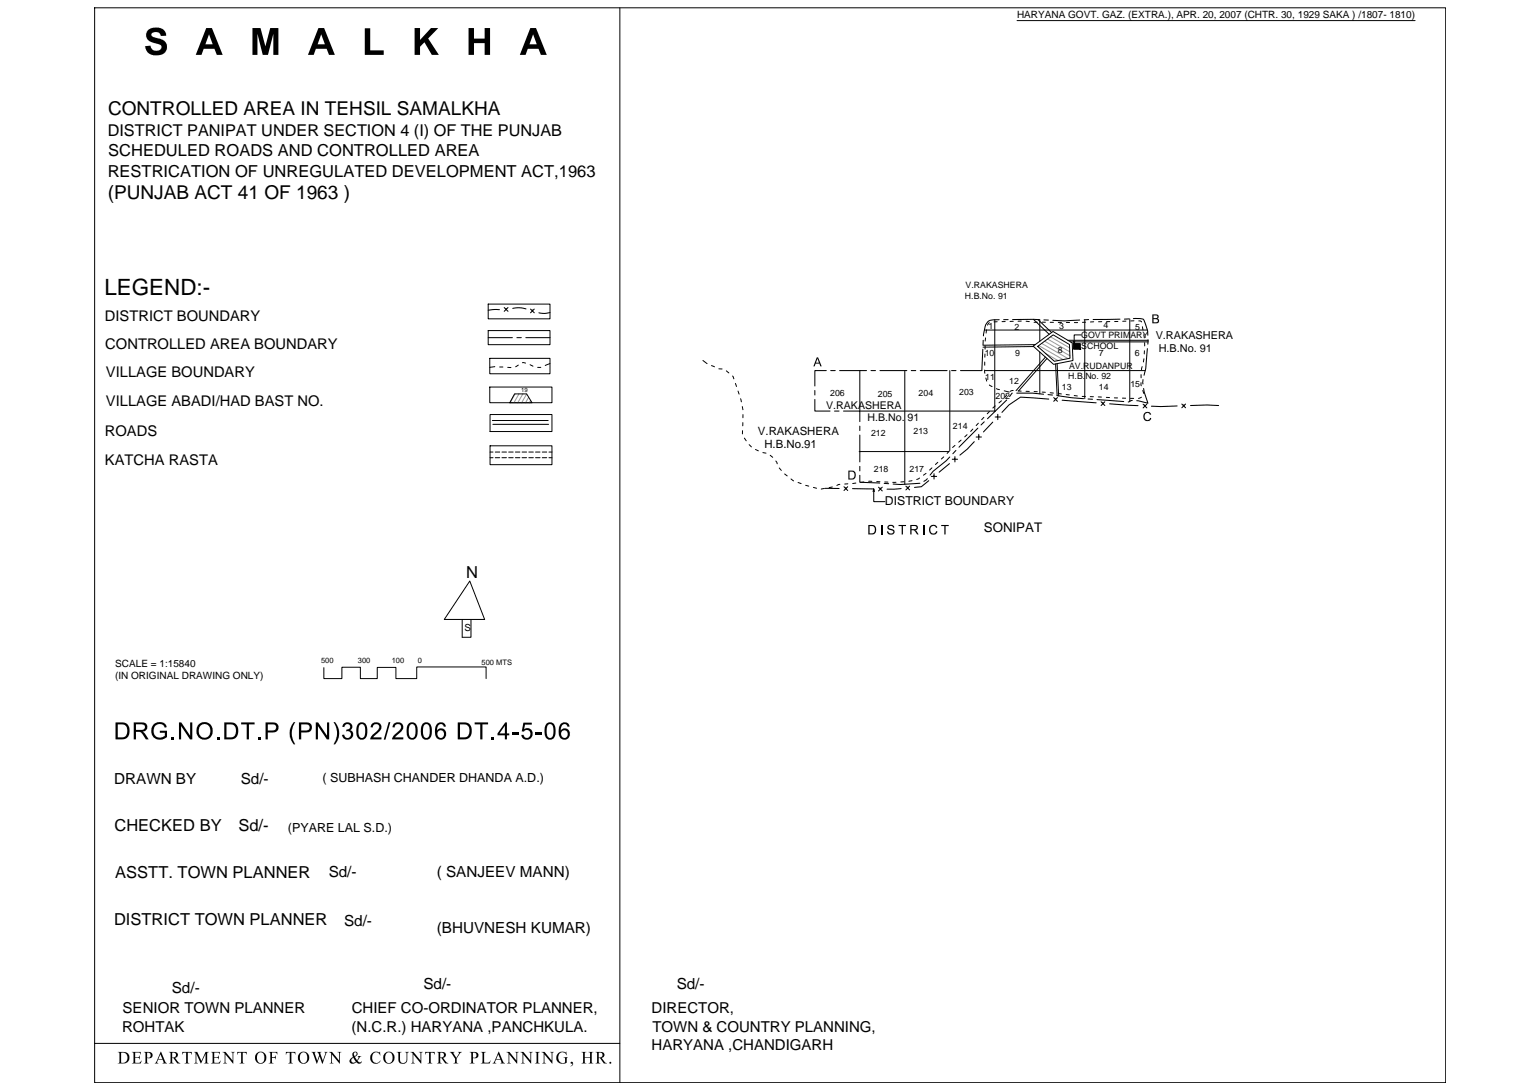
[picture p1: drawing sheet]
<svg xmlns="http://www.w3.org/2000/svg" width="1189mm" height="841mm" viewBox="0 0 1189 841" stroke-linecap="round" stroke-linejoin="round" font-family="sans-serif">
<!-- layer: Text -->
<g fill="#000">
<path d="M115 23l4-2 6 1 2 2 1 4h-4a4 4 0 0 0-3-3 4 4 0 0 0-4 2v1l1 1 6 1 3 2 2 3v3l-3 3-4 2-6-1-3-3-1-3 4-1 1 3 1 1h2h3a2.6 2.6 0 0 0 2-3 2.6 2.6 0 0 0-4-2l-5-2-2-2-1-3zM195 22h6l4 14 4-14h6v20h-4v-16l-4 16h-4l-4-16v16h-4zM282 22h4v17h10v3h-14zM320 22h4v9l9-9h5l-7 8 8 12h-6l-5-9-4 3v6h-4zM362 22h4v8h8v-8h4v20h-4v-9h-8v9h-4zM884 319l2-1 2 1 1 1h-1l-1-1h-2l-1 2v2l1 1h2l1-2 1 1-1 1-3 1-2-1v-3zM680 405h1v7h-1zM686 406l2-1 2 1v1h-1v-1h-1h-1l-1 1v1l4 1 1 2-1 1h-3l-2-1v-1h1v1l1 1 2-1 1-1h-1l-4-2v-1zM694 405h5v1h-2v6h-1v-6h-2zM713 405h1v7h-1zM718 406l2-1 3 1 1 1h-1l-1-1h-2l-1 1-1 1v2l2 2 2-1 1-1h1l-2 2h-2l-2-1-1-3zM727 405h5v1h-2v6h-1v-6h-2z"/>
<path d="M118 559l2-1 3-1 3 1h1l2 3h-2l-1-1-1-1h-3l-2 1-1 2v3l1 3 4 1 3-1v-3h-4v-1h6v5l-3 1-2 1-3-1-2-1-2-2v-3v-3zM133 569h1v1h-1zM138 557h2l7 11v-11h1v13h-1l-7-10v10h-2zM167 569h2v1h-2zM186 557h11v2h-5v11h-2v-11h-4zM199 569h2v1h-2zM227 557h1l-2 4-1 6 1 3 2 4h-1l-2-2-1-6v-4zM244 557h2l6 11v-11h2v13h-2l-7-10v10h-1zM258 557h1l1 2 2 6-1 4-2 5h-1l1-4 1-5-1-4zM265 559l2-1 2-1 3 2v3l-2 1 2 2 1 2-1 2-2 1-3 1-3-3v-1h2l1 2h2l1-1 1-1-1-2-3-1v-1l3-1v-3h-2h-2v2h-2zM287 559l2-1 2-1 3 2v2v2l-6 6h6v1h-8l1-2 5-5 1-2-1-2h-1h-2l-1 2h-2zM300 557h1l-3 14h-2z"/>
<path d="M304 559l2-1 1-1 2 1 2 1v2v2l-6 6h6v1h-8l1-2 4-4 2-3-1-2h-2l-2 1v1h-2zM366 557h11v2h-5v11h-1v-11h-5zM380 569h1v1h-1zM395 565h5v2h-5zM404 558h7v1h-6v4l3-1 2 1 1 1v4l-1 1-2 1h-3l-2-2-1-1h2l1 2h2h2v-2v-2l-1-1-2-1-2 1h-1zM413 565h5v2h-5zM102 812h7v2l-1-2h-4v4h3l1-2v3l-1-1h-3v4h4l1-2v3h-7l1-1v-1v-6zM141 812h7v2l-1-2h-2v8l1 1h-4l2-2v-7h-2l-1 2zM163 812h7v2l-1-2h-4v4h3l1-2v3l-1-1h-3v4h4l1-2v3h-7l1-1v-8zM172 812h2l6 6v-5l-2-1h3l-1 1v8l-6-7v6l1 1h-3l1-1v-7zM183 812h7l1 2-1-2h-3v8l2 1h-4l1-1v-8h-2l-1 2zM207 812h7v2l-1-2h-3v4l2-1 1-1v3l-1-1h-2v3a1 1 0 0 0 0 1 1 1 0 0 0 1 0l-4 1 2-2v-6z"/>
<path d="M221 812h7v2l-1-2h-2v8l1 1h-4l2-1v-8h-2l-1 2zM240 812h4h-1l2 6 1-4v-2h-1h3h-1l2 6 2-5-1-1h3l-1 1-3 8-2-6-3 6-2-8zM254 812h2l6 6v-5l-1-1h3l-2 1v8l-6-7v6l1 1h-3l2-1v-7zM287 813l2-1h4v-1l1 3-2-2h-2l-2 1-1 3 1 2 1 2h2l3-2-1 2-4 1-2-2-1-3zM306 812h4h-1v6v1l2 1h1l2-1v-6l-1-1h3h-1l-1 6v2l-3 1-3-1v-2l-1-5zM317 812h2l6 6v-6h-2h4l-2 1v8l-6-7v6l1 1h-3l2-1v-7zM328 812h8v2l-1-2h-2v8l1 1h-4l1-2v-7h-2l-1 2zM347 812h4l-1 1 2 3 2-3v-1h3l-2 1a7 7 0 0 0-2 6l1 2h-4l1-1v-3zM371 812h4l-1 1v7h3l2-2-1 3h-7l1-2v-6zM391 812h2l6 6v-6h-2h4l-2 1v8l-6-7v6l1 1h-3l2-2v-6zM402 812h2l5 6v-6h-1h3h-1v9l-6-7v6l1 1h-3l1-2v-6zM418 812h2l6 6v-5l-1-1h3l-2 1v8l-6-7v6l2 1h-4l2-1v-7z"/>
<path d="M431 813l2-1h4v-1v3l-1-2h-3l-2 2v2l1 3 3 1h1v-4h-1h3v4l-4 1-4-2-1-3zM449 812h4h-2v4h5v-3a1 1 0 0 0-1-1 1 1 0 0 0-1 0h4l-1 1v7l1 1-4-1a1 1 0 0 0 1 0 1 1 0 0 0 1-1v-3h-5v3a1 1 0 0 0 1 1 1 1 0 0 0 1 0l-4 1 1-2v-7zM150 812h2l4 7 3-7h2h-1v1v7l1 1h-4l2-1v-7l-4 8-3-8v7l1 1h-3l1-1v-7zM413 812h4h-1l-1 7a1 1 0 0 0 1 1 1 1 0 0 0 1 0l-4 1 1-2v-6zM441 820l1-1v2v1l-2 1 2-2h-1z"/>
<path d="M159 22h5l8 20h-5l-1-4h-9l-1 4h-5zM161 26l-2 8h5z"/>
<path d="M246 22h4l9 20h-5l-2-4h-8l-2 4h-4zM248 26l-3 8h6z"/>
<path d="M409 22h5l8 20h-4l-2-4h-9l-1 4h-5zM412 26l-3 8h5z"/>
<path d="M890 243h3h1v2v1l1 1-1 2h-4zM891 243v2h2h1l-1-2zM891 246v3h2l1-1-1-2z"/>
<path d="M631 276h1l2 7h-1v-2h-3l-1 2h-1zM631 276l-1 4h2z"/>
<path d="M655 363h4l1 1 1 3-2 3h-4zM656 364v5h3l1-2-1-2-1-1z"/>
<path d="M670 405h4l2 1v4l-1 2h-5zM671 406v6l3-1 1-1v-3l-1-1z"/>
<path d="M703 405l5 1v2l-1 1 2 3h-1l-3-3h-1v3h-1zM704 406v2h3l1-1-1-1z"/>
<path d="M89 557l7 1 3 1 1 3v3l-1 3-1 1-3 1h-6zM91 559v10l5-1 2-2v-4l-1-1-1-2z"/>
<path d="M103 557h7l3 2 1 1-1 2-1 2-2 1 2 1 3 4h-2l-4-4-1-1h-3v5h-2zM105 559v4h5l2-1v-2l-1-1z"/>
<path d="M154 559l2-2h3l2 1 2 2 1 2v3l-1 3-1 1-2 1-3 1-2-1-2-1-1-2v-4v-2zM155 560l-2 3 1 4 3 2h3l2-2v-2v-4l-2-2h-2z"/>
<path d="M173 557l7 1 3 1 1 3v3l-1 3-1 1-3 1h-6zM175 559v10l5-1 2-2v-5l-2-2z"/>
<path d="M205 557l7 1 2 1 1 2v2l-2 2h-6v5h-2zM207 559v5h4l2-2v-2l-1-1z"/>
<path d="M231 557l7 1 2 1 1 1v3l-2 2h-6v5h-2zM233 559v5h4l2-2v-2l-1-1z"/>
<path d="M276 559l2-1h3l1 1 1 1v7l-1 2-1 1h-3l-2-2-1-6zM278 559l-1 3v5l1 2h2l1-1 1-1v-6l-2-2z"/>
<path d="M315 558l2-1 2 1 2 1 1 1v3v4l-1 2-1 1h-3l-3-2v-6zM317 559l-1 3v5l1 2h2h1v-2l1-6-2-2z"/>
<path d="M326 559l2-1h2l2 1 1 2v6l-1 2-1 1h-3l-2-2-1-6zM328 559l-1 2v6l1 2h2l1-2 1-6-2-2z"/>
<path d="M338 558l2-1h1l2 1 1 2v1h-1l-1-2h-2l-1 1-1 1-1 3 2-2h2l2 1 1 1v4l-2 2h-3l-2-1-1-1v-6zM339 564l-1 2v2l2 1h2l1-2-1-2-1-2z"/>
<path d="M353 557l7 1 3 1 1 3v3v2l-2 2-3 1h-6zM355 559v10l6-1 1-3v-4l-2-2z"/>
<path d="M390 557h1v9h2v1h-2v3h-1v-3h-6v-1zM390 560l-4 6h4z"/>
<path d="M422 559l1-1h3l2 1 1 2v6l-1 2-2 1h-3l-2-2-1-5zM423 559l-1 2v6l1 2h2l2-2v-5l-1-3z"/>
<path d="M433 558h2l2-1 2 1 1 2v1h-2l-1-2h-1l-2 1-1 1v3l1-2h2l2 1 2 1-1 4-2 3-3-1-2-2-1-6zM434 564l-1 2 1 2 1 1h2l1-2v-2l-2-2z"/>
<path d="M111 812h5l2 1v2l-1 1h-3v3a1 1 0 0 0 0 1 1 1 0 0 0 1 0l-4 1 1-2v-6zM114 812v4h1l1-1v-2l-1-1z"/>
<path d="M124 811l4 8 1 2h-4l1-1v-2h-4l-1 2 1 1h-3l2-2zM124 813l-2 4h3z"/>
<path d="M197 816a5 5 0 0 1 9 0 5 5 0 0 1-9 0zM200 813l-1 1v4l1 2h2l2-2v-4l-2-2z"/>
<path d="M230 816a5 5 0 0 1 9 0 5 5 0 0 1-9 0zM233 813l-1 2v3l1 2h2l2-2v-4l-1-1-1-1z"/>
<path d="M272 812l2-1 2 1v1l-1 2a1.3 1.3 0 0 0-1 1 1.3 1.3 0 0 0 1 1 .9 .9 0 0 0 1 1 .9 .9 0 0 0 1-1l-1-2h3l-2 3a1.3 1.3 0 0 0 0 1 1.3 1.3 0 0 0 1 1l1-1-1 2-2-1a1.9 1.9 0 0 0-3 1h-2l-1-1v-2l1-2a2.1 2.1 0 0 0 1-3zM274 812l-1 2a1.1 1.1 0 0 0 2 1 1.1 1.1 0 0 0 0-2v-1zM272 816l-1 1v2l1 1h2a1.4 1.4 0 0 0 0-2 1.4 1.4 0 0 0-1-1v-1z"/>
<path d="M296 816a5 5 0 0 1 9 0 5 5 0 0 1-9 0zM299 812l-2 3 1 3 1 2h2l2-2v-4l-2-2h-1z"/>
<path d="M363 812h4l2 1v2l-1 1h-3v3a1 1 0 0 0 0 1 1 1 0 0 0 1 0l-3 1 1-1v-7zM365 812v4h2l1-1v-2l-1-1z"/>
<path d="M385 811l4 8 1 2h-4l1-1-1-2h-3l-1 2 1 1h-3l1-2zM385 813l-2 4h3z"/>
<path d="M91 812h5l3 1 1 2v2l-1 2-3 1-5 1 1-2v-6zM94 812v8h2l2-2v-3l-1-2z"/>
<path d="M130 812h5l2 1v2l-2 1 3 4 1 1h-2l-3-5h-1v4l1 1h-4l2-2v-6zM133 812v4l2-1 1-1-1-1-1-1z"/>
<path d="M337 812h5l2 1v2l-2 1 2 4 2 1h-2l-3-5h-1v3a1 1 0 0 0 0 1 1 1 0 0 0 1 0l-4 1 2-2v-6zM340 812v4h2l1-2-1-1-1-1z"/>
<path d="M460 812h5l1 1v2l-2 1 3 4 2 1h-3l-3-5h-1v3a1 1 0 0 0 0 1 1 1 0 0 0 1 0l-3 1 1-2v-6zM462 812v4h2l1-2v-1l-1-1z"/>
<circle cx="471" cy="820" r=".7"/>
</g>
<!-- layer: Kacca Rasta -->
<g fill="none" stroke="#000" stroke-width=".77">
<path d="M378 344h48v15h-48zM378 349h3M378 353h3M382 349h4M382 353h4M388 349h3M388 353h3M393 349h3M393 353h3M398 349h3M398 353h3M403 349h4"/>
<path d="M403 353h4M408 349h4M408 353h4M413 349h4M413 353h4M419 349h3M419 353h3M424 349h2M424 353h2"/>
</g>
<!-- layer: Text -->
<path d="M785 16h307M363 448l11 30h-31zM250 515v9h14v-9h14v9h13v-9h15v9h16v-9h53v9" fill="none" stroke="#000" stroke-width=".77"/>
<!-- layer: 0 -->
<path d="M835 258h-6v7M829 263v2l1-2M674 379l1-2v2M675 377v10h8M357 478v14h7v-14" fill="none" stroke="#000" stroke-width=".77"/>
<!-- layer: Control Area Bondary -->
<path d="M377 255h48v11h-48z" fill="none" stroke="#000" stroke-width=".77"/>
<!-- layer: DISTRICT BOUNDARY -->
<path d="M377 235h48v11h-48z" fill="none" stroke="#000" stroke-width=".77"/>
<!-- layer: Village Boundary -->
<g fill="none" stroke="#000" stroke-width=".77">
<path d="M762 255l-1 2M764 249l-2 2M770 248h-3M776 248h-2M782 248h-2M788 248h-2M792 248h3M801 249h-3M805 249h2M811 249h2M817 249h2M823 249h3"/>
<path d="M829 249h3M838 249h-2M844 248h-2M851 248h-3M857 248h-3M863 248h-3M869 248h-2M875 248h-2M879 248h2M882 252v3M883 258v3M378 276h47v12h-47z"/>
<path d="M403 280h3M543 278l3 3M760 279v3M760 273v3M761 267l-1 2M761 261v2M883 277v2M883 271v2M884 264v3M382 283h-4M386 283h2M392 283l2 1"/>
<path d="M400 282l-2 1M409 281l2 2M415 283h3M425 281l-4 1M549 282l3 1M555 285h2M561 286l2 2M566 290l1 2M568 296l1 2M760 286v2M761 292l1 2M764 297l2 1"/>
<path d="M769 300l3 1M881 295v3M881 289v3M882 283l-1 2M570 302l1 2M572 308v2M573 314l1 2M574 320v2M764 318l-2 1M768 313l-2 2M773 309l-2 2M775 302l4 1"/>
<path d="M777 305l-1 2M782 301l-2 1M786 302h2M792 302h3M798 302h3M805 303h2M811 303h2M817 304h2M823 304l3 1M829 305l3 1M835 306h3M842 306h2"/>
<path d="M848 306h2M854 307h3M860 307h3M867 307h2M873 307h2M881 306l-2 1M882 301l1 3M573 332v3M573 326v3M575 338l1 2M742 340l-2 1M747 335l-2 2"/>
<path d="M751 331l-2 2M755 327l-1 1M760 322l-2 2M578 343l2 2M583 347l2 1M589 349l2 1M595 351l2 2M599 356l1 2M724 357l-2 1M729 353l-2 1M733 348l-2 2M737 344l-2 1"/>
<path d="M602 361l1 2M606 366l2 1M611 370l2 1M616 372l2 1M622 374l2 1M628 376l2 1M636 377h-2M643 376h-3M648 374l-2 1M655 373h-3M661 373h-3M667 372h-3"/>
<path d="M671 371h2M677 372h2M683 372h2M692 372h-3M698 372h-3M704 371h-2M710 369l-2 1M715 365l-2 2M719 361l-1 2"/>
</g>
<!-- layer: VILLAGE ABADI -->
<path d="M798 267l15-11 15 9v13l-15 3zM801 267l12-9 13 8v10l-12 3zM378 299h48v12h-48zM397 304h10l4 7h-17z" fill="none" stroke="#000" stroke-width=".77"/>
<!-- layer: Road -->
<g fill="none" stroke="#000" stroke-width=".77">
<path d="M798 246l12 12M801 247l11 10M798 267l-39 1M799 266h-40M807 276l-23 25M808 277l-22 25M824 263h62M827 264h59M815 281l1 24M816 281l1 24M378 320h48v13h-48zM380 324h43"/>
<path d="M380 327h44"/>
</g>
<!-- layer: DISTRICT BOUNDARY -->
<g fill="none" stroke="#000" stroke-width=".8">
<path d="M386 239h-9M389 237l3 3M392 237l-3 3M396 238l5-1 5 1M410 238l2 3M412 238l-2 3M425 241l-5 1-4-1M770 320v4M810 308l-22-2-9 6-5 6M813 307l3 3M816 307l-3 3M820 309l26 2"/>
<path d="M850 310l3 3M853 310l-3 3M857 312l22 1M882 312l3 3M885 312l-3 3M909 313h-20M912 312l3 3M915 312l-3 3M919 313l13-1 9 1M754 337h4M756 335v4M766 326l-7 7"/>
<path d="M768 322h4M733 358l-8 6M735 354h4M737 352v4M752 341l-5 6-6 4M637 377h11M652 376l2 2M654 376l-2 2M658 377h16M678 376l3 3M681 376l-3 3M696 377h-11"/>
<path d="M699 375l3 3M702 375l-3 3M717 371l-6 5h-5M719 368h4M721 366v4"/>
</g>
<g fill="#000">
<circle cx="391" cy="239" r=".4"/>
<circle cx="411" cy="240" r=".4"/>
<circle cx="815" cy="308" r=".4"/>
<circle cx="851" cy="311" r=".4"/>
<circle cx="884" cy="313" r=".4"/>
<circle cx="914" cy="313" r=".4"/>
<circle cx="756" cy="337" r=".4"/>
<circle cx="770" cy="322" r=".4"/>
<circle cx="737" cy="354" r=".4"/>
<circle cx="653" cy="377" r=".4"/>
<circle cx="680" cy="377" r=".4"/>
<circle cx="701" cy="377" r=".4"/>
<circle cx="721" cy="368" r=".4"/>
</g>
<!-- layer: Control Area Bondary -->
<g fill="none" stroke="#000" stroke-width=".8">
<path d="M771 247h-3a6 6 0 0 0-7 5l-2 7M778 247h-3M782 247h20M806 247h3M833 247l-11 1-9-1M840 247h-3M865 246l-21 1M872 246h-4M875 246h5h3a30 30 0 0 1 3 13M377 261h19M399 261h3M406 261h19"/>
<path d="M759 269l-1 17h-17M759 263v3M886 269l-2 15-1 6M886 262v4M638 286h-9v12M641 286h4M648 286h21M672 286h4M679 286h21M703 286h4M710 286h21M735 286h3"/>
<path d="M882 293v3M883 300l3 11-8-2M629 308v9h12M629 301v4M644 317h4M651 317h13v8M777 309l-15 14M781 303l-2 3M785 303h12l9 1M809 304l3 1M816 305l20 3M840 308h3"/>
<path d="M847 308l21 2M874 309l-3 1M664 329v3M664 336v20M755 330l-15 15M760 325l-3 3M664 360v3M733 353l-2 2-11 9-2 3M738 348l-2 2M664 367v5l15 1M683 373h3M710 373l-15 1-6-1"/>
<path d="M716 369l-3 2"/>
</g>
<!-- layer: VILLAGE ABADI -->
<path d="M811 260l15 8M802 267l19 10M804 265l21 12M806 263l20 12M807 273l10 5M809 262l17 9M398 304l-4 7M401 304l-4 7M404 304l-4 7M407 304l-4 7M408 307l-2 4M410 309l-1 2" fill="none" stroke="#989898" stroke-width=".77"/>
<!-- layer: Tittle Block -->
<path d="M73 6h1043v829h-1043zM479 6v829M73 805h406" fill="none" stroke="#000" stroke-width=".77"/>
<!-- layer: SCHOOL -->
<path d="M829 265l5 4v-4zM829 265l5 4h-5z" fill="#000" stroke="#000" stroke-width=".77"/>
<path d="M829 265h5v4h-5z" fill="none" stroke="#000" stroke-width=".77"/>
<!-- layer: GRID -->
<path d="M760 255h126M768 247v71M803 247v16M837 247v61M872 246v64M803 272v32M664 286v31h104M698 286v88M733 286v62M760 286h124M663 348h69" fill="none" stroke="#000" stroke-width=".77"/>
<text font-size="17.3" x="81" y="228">LEGEND:-</text>
<g font-size="14.7">
<text x="83" y="89">CONTROLLED AREA IN TEHSIL SAMALKHA</text>
<text x="83" y="154">(PUNJAB ACT 41 OF 1963 )</text>
</g>
<g font-size="12.7">
<text x="84" y="121">SCHEDULED ROADS AND CONTROLLED AREA</text>
<text x="83" y="137">RESTRICATION OF UNREGULATED DEVELOPMENT ACT,1963</text>
<text x="360" y="446">N</text>
<text x="88" y="641">CHECKED BY</text>
<text x="184" y="641">Sd/-</text>
<text x="89" y="677">ASSTT. TOWN PLANNER</text>
<text x="88" y="713">DISTRICT TOWN PLANNER</text>
</g>
<text font-size="12.5" x="83" y="105">DISTRICT PANIPAT UNDER SECTION 4 (I) OF THE PUNJAB</text>
<g font-size="11.8">
<text x="88" y="605">DRAWN BY</text>
<text x="186" y="605">Sd/-</text>
<text x="254" y="677">Sd/-</text>
<text x="337" y="677">( SANJEEV MANN)</text>
<text x="266" y="714">Sd/-</text>
<text x="337" y="720">(BHUVNESH KUMAR)</text>
<text x="133" y="766">Sd/-</text>
<text x="327" y="763">Sd/-</text>
<text x="522" y="763">Sd/-</text>
</g>
<g font-size="11.6">
<text x="95" y="782">SENIOR TOWN PLANNER</text>
<text x="272" y="782">CHIEF CO-ORDINATOR PLANNER,</text>
<text x="503" y="782">DIRECTOR,</text>
<text x="94" y="796">ROHTAK</text>
<text x="271" y="796">(N.C.R.) HARYANA ,PANCHKULA.</text>
<text x="504" y="796">TOWN &amp; COUNTRY PLANNING,</text>
<text x="503" y="810">HARYANA ,CHANDIGARH</text>
</g>
<g font-size="11.4">
<text x="81" y="247">DISTRICT BOUNDARY</text>
<text x="81" y="269">CONTROLLED AREA BOUNDARY</text>
<text x="82" y="291">VILLAGE BOUNDARY</text>
<text x="82" y="313">VILLAGE ABADI/HAD BAST NO.</text>
<text x="81" y="336">ROADS</text>
<text x="81" y="359">KATCHA RASTA</text>
</g>
<text font-size="10.2" x="760" y="410">SONIPAT</text>
<g font-size="9.7">
<text x="249" y="603">( SUBHASH CHANDER DHANDA A.D.)</text>
<text x="222" y="642">(PYARE LAL S.D.)</text>
</g>
<text font-size="9.5" x="683" y="390">DISTRICT BOUNDARY</text>
<g font-size="8.8">
<text x="585" y="336">V.RAKASHERA</text>
<text x="590" y="346">H.B.No.91</text>
</g>
<g font-size="8.4">
<text x="892" y="261">V.RAKASHERA</text>
<text x="895" y="271">H.B.No. 91</text>
</g>
<g font-size="8.2">
<text x="638" y="315">V.RAKASHERA</text>
<text x="670" y="325">H.B.No. 91</text>
</g>
<g font-size="7.7">
<text x="785" y="14">HARYANA GOVT. GAZ. (EXTRA.), APR. 20, 2007 (CHTR. 30, 1929 SAKA ) /1807- 1810)</text>
<text x="89" y="514">SCALE = 1:15840</text>
<text x="89" y="524">(IN ORIGINAL DRAWING ONLY)</text>
</g>
<text font-size="7.5" x="359" y="487">S</text>
<g font-size="6.8">
<text x="745" y="222">V.RAKASHERA</text>
<text x="745" y="230">H.B.No. 91</text>
<text x="763" y="254">1</text>
<text x="783" y="254">2</text>
<text x="818" y="254">3</text>
<text x="852" y="253">4</text>
<text x="876" y="254">5</text>
<text x="835" y="261">GOVT PRIMARY</text>
<text x="835" y="269">SCHOOL</text>
<text x="760" y="275">10</text>
<text x="784" y="275">9</text>
<text x="817" y="272">8</text>
<text x="848" y="275">7</text>
<text x="876" y="275">6</text>
<text x="825" y="284">AV.RUDANPUR</text>
<text x="761" y="293">11</text>
<text x="825" y="292">H.B.No. 92</text>
<text x="779" y="296">12</text>
<text x="873" y="299">15</text>
<text x="641" y="305">206</text>
<text x="678" y="306">205</text>
<text x="709" y="306">204</text>
<text x="741" y="305">203</text>
<text x="820" y="301">13</text>
<text x="848" y="301">14</text>
<text x="769" y="308">202</text>
<text x="705" y="335">213</text>
<text x="736" y="331">214</text>
<text x="672" y="337">212</text>
<text x="675" y="364">218</text>
<text x="702" y="364">217</text>
</g>
<g font-size="5.8">
<text x="248" y="512">500</text>
<text x="276" y="512">300</text>
<text x="302" y="512">100</text>
<text x="322" y="512">0</text>
<text x="372" y="513">500 MTS</text>
</g>
<text font-size="4.6" x="402" y="303">19</text>
</svg>
